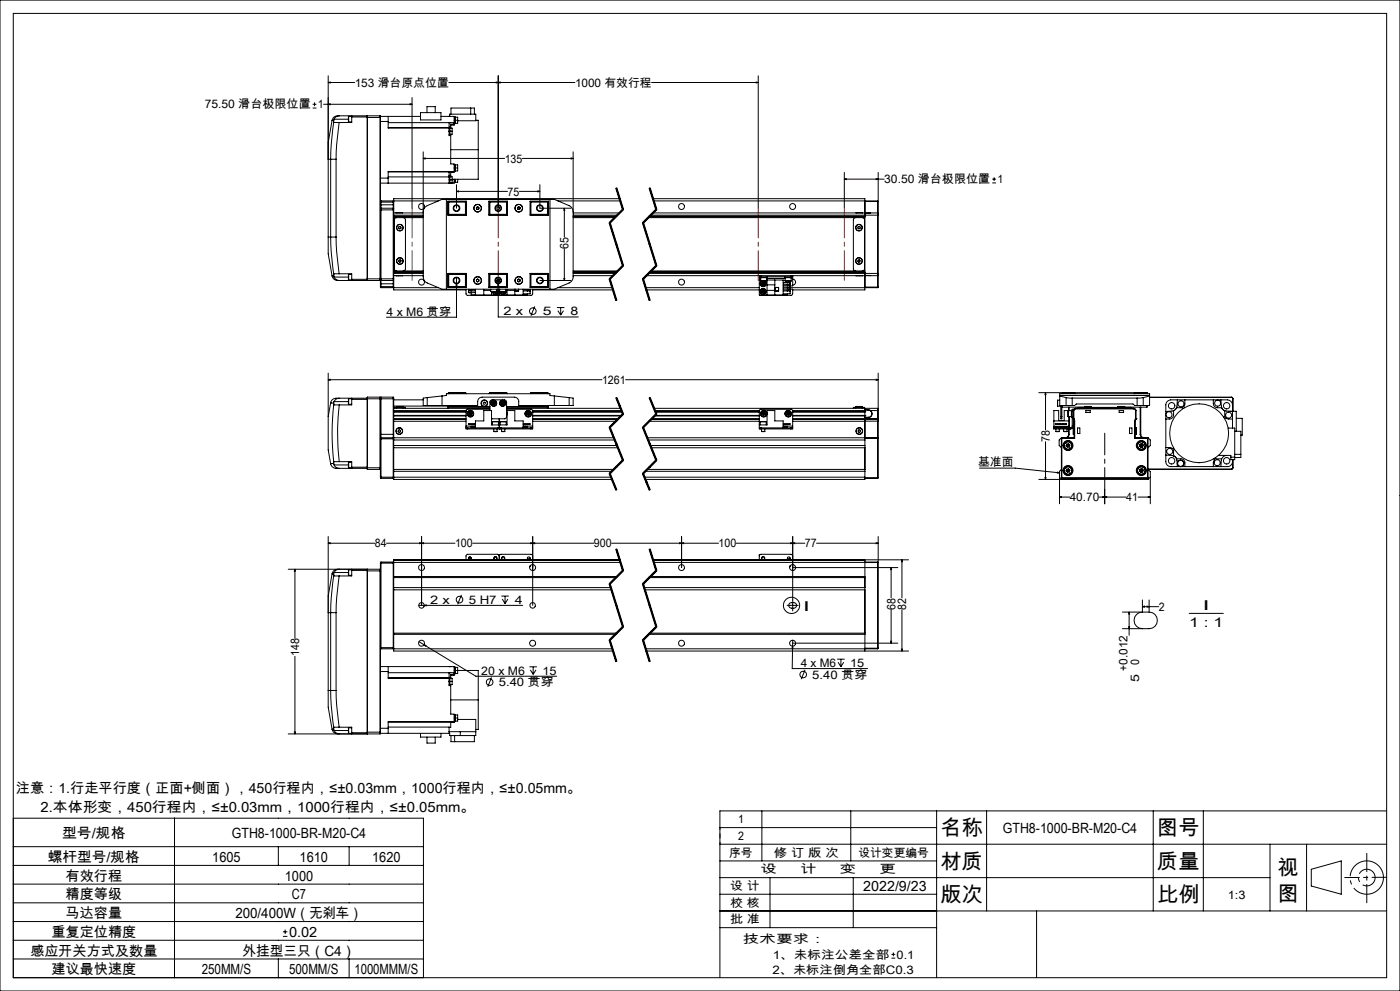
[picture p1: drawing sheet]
<svg xmlns="http://www.w3.org/2000/svg" width="420mm" height="297mm" viewBox="0 0 420 297" stroke-linecap="round" stroke-linejoin="round" font-family="sans-serif">
<g fill="none" stroke="#000" stroke-width=".3">
<path d="M0 0h420v297h-420zM4 4h412v289h-412zM93.8 32.4h1.1M93.8 31.3h1.1M94.4 30.7v1.1M97.1 31.3h26.5M98.5 31.3l.6-.2v.3zM98.5 24.7l.6-.1v.3zM98.5 22.7v48.3M98.5 24.7h7.9M99.6 36.1l-1.1 6.6v5h.7M99.6 36.1l.5 .1"/>
<path d="M100.1 36.6l-.7 6.6-.2 4.5M100.1 36.6l1.6 .1M100.1 36.2v.4M100.2 35.7l-.1 .5M100.2 35.7h4.3M101.7 36.7l-.7 6.5-.2 4.5M101.8 34.7h-.4a1.75 1.75 0 0 0-1.8 1.4M101.8 34.7l8.3 .1M101.8 34.7l-.8 .2-.8 .8M104.6 34.9v1.6M104.6 34.9h.9M104.6 36.5h.9"/>
<path d="M105.5 34.7v.4M105.5 35.1v1.6h-3.8M105.5 35.1h4.6M110.1 34.8v.4M110.1 35.2v48.4M110.1 35.2h4M110.2 34.7v49.4M110.2 34.7h3.8M110.2 34.7l-.1 .1M114 34.7v49.4M114 34.7l.1 .5M114.1 35.2v48.8"/>
<path d="M114.1 34.9h12.1M114.1 36.4h2.4M116.5 34.9v1.5M116.5 36.4v2h18.2M116.5 38.2h18.2M116.5 36.8h19.7M123 31.1l.6 .2-.6 .1zM123.6 29.2v33.2M126.2 33.8h6.1v2.1h-6.1zM128.1 33.8v-1.8h2.5v1.8M132.3 34.9h3.9v2.6h-1M134.7 24.7h37.8"/>
<path d="M134.7 34.9h.1M134.7 39.3v1.3h.5M134.7 38.3h.3v2h-.3M134.7 38.4v.9M134.7 39.3h.1M134.7 38.2v.2M134.7 36.8h.1M134.7 36.8v1.3M134.7 34.9h.2v-.7h7.8v2h-5.4M134.7 39.3h.9M134.7 38.1v.1M134.7 38.1h.5"/>
<path d="M135 38.4h.6v.9M135.2 38.1v.3M135.3 34.2v-1.8h7v1.8M135.6 39.3v.9h-.6M136.2 37.2h-1v.9M136.2 35.1h1.1v1M136.2 36.1h1.1M136.4 35.1v2M136.6 35.1v1.9l-.4 .1M137.3 36.1v.9h-.7M141.2 32.4v1.8M142.7 36.1h.8v8.8"/>
<path d="M148.9 24.6l.6 .1-.6 .2zM149.5 24.7l.6-.1v.3zM149.5 22.7v39.7M195.5 24.7h32M226.9 24.6l.6 .1-.6 .2zM227.5 22.7v39.7M99.2 47.7h1.6M99.2 47.7v23.3M100.8 47.7v23.3M114.1 53.4h2.4M116.5 53.4v1.5M116.5 53h18.2"/>
<path d="M127 47.5l.6-.2v.4zM127 45.5v37.9l.3 .7 .5 .5 4.8 2.1h33.7l5.1-2.3 .5-1.4v-37.5M127 47.5h24.4M133.9 59.8v26.9M134.7 54.9h.1M134.7 51.5h.1M134.7 51.5v1.1M134.7 53v1.9M134.7 52.9l.9 .1v.9M134.7 52.6v.4M134.7 52.6h.5M134.7 53.9h.9"/>
<path d="M135 52.9v2M135.2 40.2v.4M135.2 52.6v.4M135.2 40.6v8.5h1v2.4h-19.7M135.2 54.8v.1M135.2 44.9h8.3M135.6 53.9v.9h-.6M136.2 51.4h-19.7v2M136.2 49.3l.4 .1v1.9h-.4M136.2 51.6h-1v1M136.2 53.7v1.2h-22.1M136.2 50.3h1.1"/>
<path d="M136.4 49.3v2M136.4 53.7v1M136.6 49.4h.7v.9M136.6 53.7v1M136.9 57.4l.6-.2v.3zM136.9 55.3v7.1M136.9 57.4h15.4M137.3 50.3v.9h-.7M137.3 53.7v.9l-1.1 .1M143.5 44.9v8.8h-7.9M155.8 57.4h6.2M156.7 47.5h15.2"/>
<path d="M161.4 57.2l.6 .2-.6 .1zM162 55.3v7.1h9.3M165 59.8v26.9M171.3 47.3l.6 .2-.6 .2zM184.7 56.4l2 6.4M184.9 56.4l2 6.4-4 4 4 12.8-4 4 2 6.4M185.1 56.3l1 3.2M185.9 59.5h-67.8v3M186.1 59.5l1 3.2zM194.7 56.4l2 6.4M194.9 56.4l2 6.4-4 4 4 12.8-4 4 2 6.4M195.1 56.3l2 6.4"/>
<path d="M195.9 59.5h63.6v5M253.3 53.7l.6-.2v.3zM253.3 53.7h12M253.3 51.7v10.7M262.9 53.5l.6 .2-.6 .1zM263.5 51.7v12.3M297.7 54.8h1.1M297.7 53.7h1.1M298.2 53.1v1.2M98.5 71v5.1l1.1 6.6M98.5 71h.7M99.2 71h1.6"/>
<path d="M99.2 71l.2 4.6 .7 6.6M100.8 71l.2 4.5 .7 6.6M114.1 60.6h4M114.1 62.9h4M114.1 61.4h4M114.3 62.4v21.7M114.3 60.2v2.2M114.3 62.4h3.7M114.3 60.2h3.7M114.3 62.4l-.2 .1M114.3 60.2l-.2 .2M118 62.4v21.7"/>
<path d="M118 60.2v2.2M118 62.4l.1 .1M118 60.2l.1 .2M118.1 62.5v.4M118.1 62.9v20.7M118.1 65.2h8.9M118.1 64.9h8.9M118.1 63.8h8.9M118.1 60.2h13.4M118.1 64.5h8.9M118.1 64.8h8.9M118.8 63.8h2"/>
<path d="M119 65.2l-.5 .2-.2 .5v14.7l.2 .4 .5 .2M119.7 68l.3-.2 .3 .3v.4l-.4 .1-.3-.2zM119.7 78l.4-.1 .2 .2-.1 .4-.3 .1-.3-.3zM121 65.2l.4 .2 .2 .5v14.7l-.2 .4-.4 .2M127 63.5l.3-1.1 .9-.8 4.4-1.8h33.7l4.8 2 .5 .6 .3 1.1M134.4 63.8h.1M134.4 60.3h5.5v4.2h-5.5zM134.4 60.6v3.9M134.4 60.6h5.2M134.6 60.4v4M134.6 60.4h5.3M134.6 60.4l-.2 .2"/>
<path d="M134.6 64.4h5.3M139.6 60.6l.2-.2v4l-.2-.2M139.6 64.2h-5.2l.2 .2M139.6 60.6v3.6M142.9 62.6l.4 .2M142.9 62.2v.4M143.3 62l.3 .2M143.3 62l-.4 .2M143.6 62.6l-.3 .2M143.6 62.2v.4M146.7 60.3h5.5v4.2h-5.5zM146.7 60.4h5.5"/>
<path d="M146.7 64.4h5.5M147 60.6v3.6M147 60.6l-.2-.2v4l.2-.2M147 60.6h5M147 64.2h5M152 60.6l.1-.2v4l-.1-.2M152 60.6v3.6M155.3 62.6l.3 .2M155.3 62.2v.4M155.6 62l.4 .2M155.6 62l-.3 .2M156 62.6l-.4 .2"/>
<path d="M156 62.2v.4M159 60.3h5.6v4.2h-5.6zM159 60.4h5.3M159 64.4h5.3M159.3 60.6v3.6M159.3 60.6l-.2-.2v4l.2-.2M159.3 60.6h5.2M159.3 64.2h5.2l-.2 .2M164.3 60.4v4M164.3 60.4l.2 .2M164.5 60.6v3.9M164.5 63.8h.1"/>
<path d="M167.4 60.2h18.7M169.3 62.4l.1 .6h-.2zM169.3 62.4v8.6M169.3 74.6v9.5M171.9 65.2h12.6M171.9 64.9h12.8M171.9 63.8h13.9M171.9 64.5h13.3M171.9 64.8h12.9M182.7 66.8l4 12.9M183.1 66.7l4 12.9M186.8 62.7l-4 4"/>
<path d="M186.8 79.5l-4 4M187 62.9l-4 4M187 79.8l-4 4M192.7 66.8l4 12.9M193.1 66.7l4 12.9M194.5 65.2h65M194.8 64.9h64.7M194.8 64.8h64.7M195.2 64.5h68.1M195.9 63.8h64.6M196.1 60.2h67.2M196.8 62.7l-4 4"/>
<path d="M196.8 79.5l-4 4M197 62.9l-4 4M197 79.8l-4 4M256.7 65.2l-.5 .2-.2 .5v14.7l.2 .4 .5 .2M256.8 63.8h2M257.4 68l.3-.2 .4 .2-.1 .4-.3 .2-.3-.2zM257.5 77.9h.3l.3 .3-.2 .3-.3 .1-.3-.3zM258.7 65.2l.7 .6v14.9l-.7 .5M259.5 64.5v17.4M259.5 60.4h3.8M260.5 63.9h-1v.6M260.5 63.8h.7"/>
<path d="M260.5 63.8v.1M261.2 63.8l-.7 .1M261.2 63.8h2.1M263.3 64.5h.2M263.3 63.8v.7M263.3 63.8l.2 .2M263.3 60.2v.2M263.3 60.2l.2 .1-.2 .1M263.3 60.4v3.4M263.3 64.5v17.4M263.5 64v.5M263.5 64.5v17.4"/>
<path d="M99.6 82.7a1.84 1.84 0 0 0 2.2 1.4M100.1 82.2v.4M100.1 82.6l.1 .4M100.1 82.6l-.5 .1M100.2 83l.8 .9 .8 .2M100.2 83h4.3M101.7 82.1l-1.6 .1M101.7 82.1h3.8v1.6M104.6 82.2v1.7M104.6 82.2h.9M104.6 83.9h.9M105.5 83.7v.4"/>
<path d="M105.5 83.7h4.6M110.1 84l-8.3 .1M110.1 83.6v.4M110.1 83.6h8M110.1 84l.1 .1M110.2 84.1h3.8M114.1 84v1.1M114.1 85.1l.2 1.1M114.1 84l-.1 .1M114.1 85.8h4M114.1 83.9l.2 .2M114.1 85.1h4"/>
<path d="M114.3 84.1v2.1M114.3 84.1h3.7M114.3 86.2h3.7M118 84.1v2.1M118.1 83.6v.3M118.1 83.9v3h21.7M118.1 81.2h8.9M118.1 81.5h8.9M118.1 82.6h8.9M118.1 86.2h13.4M118.1 81.9h8.9M118.1 81.6h8.9"/>
<path d="M118.1 83.9l-.1 .2M118.1 86l-.1 .2M118.8 82.6h2M134.4 82.6h.1M134.4 81.9h5.5v4.2h-5.5zM134.4 81.9v4M134.4 85.9h5.2M134.4 85.9l.2 .1M134.6 82.1v3.9M134.6 86h5.3M134.6 82.1l-.2 .1h5.2M134.6 82.1h5.3"/>
<path d="M136.9 84.9l.2 .6h-.3zM136.9 83.2v11.9h-21M139.6 82.2l.2-.1v3.9l-.2-.1M139.6 82.2v3.7M139.8 86.7v1.4l.4 .4 9.3-.1M140.5 86.7v.2h2.1M140.5 87.2v.5h2.1M140.5 87.2h2.1M140.7 87.7h.5M141.4 86.9v.3l-.4-.3-.4 .3M141.4 87.7v.7h1.2M142.6 86.7v1.7h14.4v-1.7"/>
<path d="M142.9 84.2l.4 .3M142.9 83.9v.3M143.3 83.7l.3 .2M143.3 83.7l-.4 .2M143.6 84.2l-.3 .3M143.6 83.9v.3M145.1 86.7v1.7M145.1 87h2.1M146.7 81.9h5.5v4.2h-5.5zM146.7 86h5.5M146.7 82.1h5.5M147 82.2v3.7"/>
<path d="M147 86v.1M147 82.2l-.2-.1v3.9l.2-.1M147 82.2h5M147 85.9h5M147.2 87.3h.1M147.2 87.3h1.8M147.2 86.7v.6M147.5 87.4v1M147.6 86v.1M148.2 87.4l.1 .3M148.3 87.7l.4 .1M148.6 87.4l-.3 .3"/>
<path d="M148.6 87.4l.1 .4M148.7 87.4l.4 .1M149 87.3l-1.8 .1M149 86.7v.6M149 87.2l.1 .3M149 84.2h.4M149.1 87.5l-.4 .3M149.2 84.3v.1M149.2 86.7a.88 .88 0 0 1-.2 1.4 .88 .88 0 0 1-1.3-.7 .9 .9 0 0 0 1.3 .8 .9 .9 0 0 0 .2-1.5M149.4 84.2h-.3l.2 .3M149.4 83.9h.5M149.4 83.6v.6"/>
<path d="M149.5 84.9l.1 .6h-.3zM149.5 83.2v11.8h24M149.8 83.8v.5M149.8 86.7v1.7M149.9 87.3h.1M149.9 87.3h1.8M149.9 86.7v.6M150.1 87.4a.87 .87 0 0 0 1.1 .8 .87 .87 0 0 0 .5-1.3 .89 .89 0 0 1-.5 1.3 .89 .89 0 0 1-1.1-.8zM150.5 87.4l.1 .3M150.6 87.7l.4 .1M150.9 87.4l-.3 .3M151 87.4v.4"/>
<path d="M151 87.4l.4 .2M151.3 86v.1M151.4 87.4v.2M151.4 87.6l-.4 .2M151.7 87.3l-1.8 .1M151.7 86.7v.6M152 82.2l.1-.1v4M152 82.2v3.7M152 86v.1M152 85.9l.1 .1M152.1 86.7v1.7M152.1 87h2.3"/>
<path d="M154.4 86.7v1.7M154.5 86.7v.5h1.1v-.5M154.6 86.7v.5M155.3 84.2l.3 .3M155.3 83.9v.3M155.6 83.7l.4 .2M155.6 83.7l-.3 .2M156 84.2l-.4 .3M156 83.9v.3M157 87.2h2M158.2 86.9v.3a.43 .43 0 0 1 .4-.3 .43 .43 0 0 1 .4 .3M158.2 88v.4h-1.2"/>
<path d="M159 87.2v.3M159 81.9h5.6v4.2h-5.6zM159 86.7v.2h-2M159 87.2v.8h-2M159 86h5.3M159 82.1h5.3M159.3 82.2v3.7M159.3 82.2l-.2-.1v3.9l.2-.1M159.3 85.9h5.2M159.8 86.7v1.3l-.4 .5-9.4-.1M159.8 86.9h24.1M160.4 91.8l-1.1 2.8"/>
<path d="M162 84.1h9.3M164.3 82.1v3.9M164.3 82.1l.2 .1h-5.2M164.5 81.9v4M164.5 82.6h.1M164.5 85.9l-.2 .1M167.1 92.2h2.2M167.4 93.1l.8 1.3M167.4 86.2h16.3M168.2 92.2v2.2M169.1 93.1l-.9 1.3M169.2 83.5h.2l-.1 .6z"/>
<path d="M171.9 81.2h13.4M171.9 81.5h13.1M171.9 82.6h12M171.9 81.9h12.7M171.9 81.6h13M182.7 83.7l2 6.4M183.1 83.6l2 6.4M192.7 83.7l2 6.4M193.1 83.6l2 6.4M193.7 86.2h34.1M193.9 82.6h33.9M193.9 86.9h33.9"/>
<path d="M194.6 81.9h68.7M194.9 81.6h64.6M195 81.5h64.5M195.3 81.2h64.2M227.8 83h.5M227.8 82.6h.5M227.8 83v.5M227.8 82.6v.4M227.8 83.5v4.9h7.2v-4.5h-5M227.8 83.9h.4M227.8 83.5h.4M228.1 83v.2h2v-.2"/>
<path d="M228.2 84.2h.1M228.2 84.2h1.8M228.2 83.2v1M228.3 82.6v.4M228.3 82.6h9M228.3 83h9M228.5 85.1l.2 .4M228.5 87.1v.5M228.5 87.1l.9 .5M228.5 84.2l-.4 .9M228.5 87.6l.5 .2M228.6 84.2l-.5 .9"/>
<path d="M228.7 84.6h.5M228.7 84.6l-.2 .5M228.7 84.6l.5 .8M228.9 86.9l-.4 .2M228.9 86.9l.5 .2M228.9 86.9l.1 .9M229.2 84.6l.2 .4M229.2 84.6l-.5 .9M229.2 85.4l-.5 .1M229.3 84.2a.87 .87 0 0 1 .2 1.5 .87 .87 0 0 1-1.4-.6M229.4 84.2a.91 .91 0 0 1 .1 1.6 .91 .91 0 0 1-1.4-.7M229.4 87.1v.5"/>
<path d="M229.4 87.1l-.9 .5M229.4 87.6l-.4 .2M229.4 85l-.2 .4M229.4 85l-.9 .1M230 83.2v1M230 83.5h5.5M230.1 83.9v4.5M230.1 85.4h2.3M230.1 87h2.3M232.4 83.9v4.5M232.5 86.1h1.1v1.1h-1.1zM232.6 86.2v1"/>
<path d="M235 84.7h2v.5M235 85.5h2v.5h-2M235 86.4h2v.5h-2M235 87.2h2M235 85.2h2M235 84h.5M235.4 83v.2h2.1v-.2M235.5 84.2h.1M235.5 84.2h1.8M235.5 83.2v1M235.6 84.2h1.7M236.2 86.9v.3a.43 .43 0 0 1 .4-.3 .43 .43 0 0 1 .4 .3"/>
<path d="M236.2 84.2v.5M236.2 86v.4M236.2 88v.4h-1.2M236.2 86.2h27.1M236.4 84.7h.5M237 85.2a.43 .43 0 0 1-.4 .2 .43 .43 0 0 1-.4-.2v.3M237 84.9v.2M237 87.2v.3M237 86.7h.8v1.3l-.4 .5-9.4-.1M237 87.2v.8h-2M237.3 82.6h23.2M237.3 83h.5"/>
<path d="M237.3 82.6v.4M237.3 83.2v1M237.3 83.5h.5M237.8 83.6a.9 .9 0 0 1 .9 .9 .9 .9 0 0 1-.9 .9M237.8 83v.5M237.8 82.6v.4M237.8 83.5v2.2h-.8M256.8 82.6h2M259.5 81.9v5h-21.7M259.5 81.9v.6h1M259.5 86h3.8M260.5 82.5l.7 .1"/>
<path d="M260.5 82.6h.7M260.5 82.5v.1M261.2 82.6h2.1M263.3 81.9h.2M263.3 81.9v.7M263.3 86h.2M263.3 86v.2M263.3 82.6v3.4M263.5 81.9v.5M263.5 82.4l-.2 .2M263.5 86l-.2 .2M263.5 82.4v3.6"/>
<path d="M98.5 113.8l.6-.1v.3zM98.5 111.8v13M98.5 113.8h82.1M101.7 119.3h-.2a1.88 1.88 0 0 0-2.3 1.4M101.7 119.3a1.63 1.63 0 0 0-1.5 1.1M101.7 119.3h8.4M104.6 119.5l-.1 .9M104.6 119.5v1.7M104.6 119.5h.9M105.5 119.3v.4M105.5 119.7h4.6M105.5 119.7v1.7h-3.7"/>
<path d="M110.1 119.5h8M110.1 119.7v20.3M110.2 119l-.1 .7M110.2 119v21.7M110.2 119h3.8M114 119v21.7M114 119l.1 12.3M114.3 119v12.2M114.3 119h3.7M114.3 119l-.2 .2M118 119v12.2M118 119l.1 .5"/>
<path d="M118.1 119.8h8.9M118.1 119.5v10.7M128.2 119.2l-1.2 .1v2.2h1.2M128.2 119.2v2.3M132.6 118.7v2.8M134.4 117.9h5.4M134.4 117.9v.1M134.6 117.7h5l.2 .2M134.6 117.7v.3M134.6 117.7l-.2 .2M139.8 117.9v.1M146.8 117.9l.2-.2h5l.1 .2"/>
<path d="M146.8 117.9h5.3M146.8 117.9v.1M152.1 117.9v.1M159.1 117.9h5.4M159.1 117.9v.1M164.3 117.7h-5l-.2 .2M164.3 117.7v.3M164.3 117.7l.2 .2M164.5 117.9v.1M166.3 118.7l-1.3-.2v-.5h-31.1v.5l-5.7 .7M166.3 118.7v2.8M166.3 118.7l4.4 .5"/>
<path d="M170.7 119.2l1.2 .1v2.2h-1.2M170.7 119.2v2.3M184.7 119.3l2 4.9M184.9 119.2l2 4.9-4 4 4 9.8-4 4 2 4.9M185.1 119.1l1 2.5M187.7 113.8h75.8M194.7 119.3l2 4.9M194.9 119.2l2 4.9-4 4 4 9.8-4 4 2 4.9M195.1 119.1l2 4.9M262.9 113.7l.6 .1-.6 .2zM263.5 111.8v13.7M311.6 117.7h32.5"/>
<path d="M313.7 117.7l.1 .6h-.3zM313.7 117.7v11.2M317.3 119.9v1.8M317.3 119.9h.6M317.9 118.5h27M317.9 118.7l1.9 .5M318.6 117.9h4M318.6 117.9v.1M318.6 117.9l.1-.2v.3M319.8 119.2l1.9 .1M319.8 119.2v2.3M321.7 119.3h19.4"/>
<path d="M321.7 119.3v2.2M322.6 117.9l-.2-.2v.3M322.6 117.9v.1M340.3 117.9h3.9M340.3 117.9l.1-.2v.3M340.3 117.9v.1M341.1 119.3v2.2M343 119.2l-1.9 .1M343 119.2v2.3M344.1 117.7l.1 .2M344.1 117.7v.3M344.2 117.9v.1"/>
<path d="M344.9 119h24.5M344.9 119.1h24.5M344.9 118.7l-1.9 .5M353.2 119.8l-.2 2.4M355.5 119.8v1.4l-.4 .6 .2 .4M364 119.8v1.2a1.21 1.21 0 0 0 1.2 1.2h1.3M365.1 119.8h-13.9a1.51 1.51 0 0 0-1.5 1.6v2.7M365.4 119.8h2.8a1.57 1.57 0 0 1 1.5 1.6v6.9M366.3 119.8l.2 2.4M369.4 119l.5 .5M369.4 119.1l.4 .4M369.4 119v.1"/>
<path d="M369.8 119.5h.1M369.8 119.5v3.8M369.9 119.5v3.8M98.5 124.8v10.1l.7 4.1M99.2 139a2 2 0 0 0 2.5 1.4M99.2 120.7h.1M99.2 120.7l.9 .1M99.2 120.7l-.7 4.1M99.2 139h.1M100.1 121.2l1.7 .2M100.1 121.2a75.3 75.3 0 0 0 0 17.3M100.1 120.8v.4"/>
<path d="M100.1 138.5v.3M100.1 138.8l.1 .5M100.1 138.8l-.9 .2M100.2 120.4l-.1 .4M100.2 139.3l.7 .9 .8 .2M100.2 120.4h4.3M100.2 139.3h4.3M101.8 121.4a73.4 73.4 0 0 0 0 17M101.8 138.4l-1.7 .1M101.8 138.4h3.7v1.6M104.5 139.3l.1 .9M104.5 120.4l.1 .8"/>
<path d="M104.6 138.5l-.1 .8M104.6 138.5v1.7M104.6 138.5h.9M104.6 121.2h.9M114.1 131.3v11.9l.2 .2M114.1 131.6h4M114.1 130.2h4M114.3 131.2h3.7M114.3 131.2v12.2M114.3 131.2l-.2 .1M118 131.2v12.2M118 131.2l.1 .1"/>
<path d="M118.1 130.2v1M118.1 131.2v12.5h65.5M118.1 133.5h67M118.1 134.2h67.2M118.1 131.9h66.3M118.1 131.2h66M118.1 122.4h28.9M118.1 123.4h21.7M118.1 124.6h21.7M118.1 123.5h21.7M118.1 124.5h21.7M118.1 123h21.7"/>
<path d="M118.1 125.5h21.7M118.1 126.3h21.7M118.1 123.3h21.7M118.1 125.7h21.7M118.1 121.7h16.3M118.3 122.4v-.3h3.3v.3M119 121.9h2M119 121.9v.5M119 122.1h1.9M119.5 128.9l.4-.1 .3 .3-.1 .4-.4 .1-.3-.3zM121 121.9v.5M128.2 121.5h15.1v-1.1a1.33 1.33 0 0 1 1.3-1.4h9.7a1.33 1.33 0 0 1 1.3 1.4v1.1h15.1"/>
<path d="M134.4 121.5v.9M134.6 121.8l-.2 .2h12.6M134.6 121.5v.3M134.6 121.8h12.4M139.8 128.2v.3h.5M139.8 128.2h.5M139.8 127.7v.5M139.8 127.7h2.8M140.3 128.5h9M140.3 128.2h9M140.3 128.2v.3M140.7 124.1l.3 .4"/>
<path d="M140.8 123.6l-.1 .5M140.8 123.6l.3 .4M141.1 124l-.4 .1M141.1 124l-.1 .5M141.1 124l.4 .4M141.3 123.5l-.5 .1M141.3 123.5l.3 .4M141.3 123.5l-.2 .5M141.5 124.4l-.5 .1M141.6 123.9l-.1 .5M141.6 123.9l-.5 .1M142.6 128.2v-2.1h2.5v-3.1h2.4v4.3h4.6v-4.3h2.3v3.1h2.6v2.1"/>
<path d="M142.6 127.8h-1.2v.2h1.2M142.6 127h-2.1l2.1 .1M147 122.7h-7l-.2 .3v4.7M147 123v-2.6l.4-.5 3.9-.1 .6 .5 .1 4.5-.2 .5-.4 .2h-3.9M147.6 120.9h.5M147.6 120.9l.3 .4M147.7 126.4h1.8M147.7 126.4h.1M147.7 126.4v.9M147.8 120.4l-.2 .5M147.8 120.4l.3 .5M147.9 121.3h.5"/>
<path d="M148.1 129.3h1M148.1 128.5v.8M148.1 120.9l.3 .4M148.1 120.9l-.2 .4M148.3 120.4l.3 .4M148.3 120.4h-.5M148.3 120.4l-.2 .5M148.6 120.8l-.2 .5M148.6 120.8l-.5 .1M149.1 128.5v.8M149.3 128.2h1M149.3 128.5h.5"/>
<path d="M149.3 128.2v.3M149.5 126.4v.9M149.8 128.5h.5M149.8 125.5v3M150.1 126.4h1.8M150.1 126.4v.9M150.1 126.4h.1M150.3 128.5h9M150.3 128.2h9M150.3 128.2v.3M150.3 120.9l.3 .4M150.3 120.9h.5"/>
<path d="M150.5 129.3h.9M150.5 128.5v.8M150.5 120.4l-.2 .5M150.5 120.4l.3 .5M150.6 121.3h.5M150.8 120.9l-.2 .4M150.8 120.9l.3 .4M151 120.4l.3 .4M151 120.4h-.5M151 120.4l-.2 .5M151.3 120.8l-.2 .5M151.3 120.8l-.5 .1"/>
<path d="M151.4 128.5v.8M151.9 126.4v.9M152 123.4v1.1M152 122.7h7.6l.2 .5v4.5M152 123.6v.7M152 123.8v.4M152 122.4h34.2M152 121.8h12.3M157 127.8h1.2v.2h-1.2M157 127h2l-2 .1M157 127.7h2.8M158 123.8v.5"/>
<path d="M158 123.8l.5 .2M158 124.3l.5 .2M158.4 123.5l-.4 .3M158.4 123.5l.5 .2M158.4 123.5l.1 .5M158.5 124l-.5 .3M158.5 124v.5M158.5 124l.4 .2M158.9 123.7v.5M158.9 123.7l-.4 .3M158.9 124.2l-.4 .3M159.3 128.2h.5"/>
<path d="M159.3 128.2v.3M159.8 123h26.6M159.8 128.2v.3h-.5M159.8 127.7v.5M159.8 123.4h26.8M159.8 124.6h26.6M159.8 123.5h26.8M159.8 124.5h26.7M159.8 125.5h25.7M159.8 126.3h24.9M159.8 123.3h26.7M159.8 125.7h25.5"/>
<path d="M164.3 121.8l.2 .2h-12.5M164.3 121.5v.3M164.5 121.5v.9M182.7 128.2l4 9.8M183.1 128l4 9.9M186.1 121.6l1 2.4zM186.8 124l-4 4M186.8 137.8l-4 4M187 124.2l-4 4M187 138.1l-4 4M192.7 128.2l4 9.8M193.1 128l4 9.9"/>
<path d="M194.1 131.2h69.2M194.4 131.9h65.1M194.8 126.3h33M195.1 133.5h64.4M195.3 134.2h64.2M195.3 125.7h32.5M195.5 125.5h32.3M196.2 122.4h67.1M196.4 124.6h31.4M196.5 123h31.3M196.5 124.5h31.3M196.6 123.3h31.2"/>
<path d="M196.6 123.4h31.2M196.6 123.5h31.2M196.8 124l-4 4M196.8 137.8l-4 4M197 124.2l-4 4M197 138.1l-4 4M227.8 128.2h.5M227.8 127.3h2.3v-4.3h2.3v3.1h2.5v2.1M228.1 126.4v.9M228.1 126.4h.1M228.2 126.4h1.7M228.3 128.2v.3"/>
<path d="M228.3 128.5h9M228.3 128.2h9M228.5 129.3h.9M228.5 128.5v.8M228.7 124.2l.4 .3M228.7 123.7v.5M228.7 123.7l.4 .3M229.1 124l-.4 .2M229.1 124v.5M229.1 124l.4 .3M229.2 123.5l-.5 .2M229.2 123.5l.4 .3"/>
<path d="M229.2 123.5l-.1 .5M229.4 128.5v.8M229.5 124.3l-.4 .2M229.6 123.8l-.1 .5M229.6 123.8l-.5 .2M229.9 126.4v.9M234.9 127.8h1.3v.2h-1.3M234.9 127h2.1l-2.1 .1M234.9 127.7h2.9M236 123.8v.5M236 123.8l.5 .2M236 124.3l.5 .2"/>
<path d="M236.4 123.5l-.4 .3M236.4 123.5l.5 .2M236.4 123.5l.1 .5M236.5 124l-.5 .3M236.5 124v.5M236.5 124l.4 .2M236.9 123.7v.5M236.9 123.7l-.4 .3M236.9 124.2l-.4 .3M237.3 128.2h.5M237.3 128.2v.3M237.8 123h21.7"/>
<path d="M237.8 123.3l21.7 .1M237.8 127.7v-4.5l-.2-.5h-9.4l-.4 .3v5.5h.5M237.8 128.2v.3h-.5M237.8 127.7v.5M237.8 123.4h21.7M237.8 124.6h21.7M237.8 123.5h21.7M237.8 124.5h21.7M237.8 125.5h25.5M237.8 125.7h21.7M256.7 121.9h2M256.7 121.9v.5"/>
<path d="M256.8 122.1h1.9M257.6 128.8l.4 .1 .2 .3-.2 .3h-.4l-.2-.4zM258.7 122.1h.7v.3M258.7 122.1h-2.7v.3M258.7 121.9v.5M259.5 124.6h-21.7M259.5 123v2.7M259.5 125.7v18h-65.9M259.5 123.4h.1M259.5 124.6h.1M259.5 131.3h3.8M259.5 125.2h1"/>
<path d="M259.5 125.1h1M259.5 125.7h3.8M259.5 122.9h1M260.5 122.8h-1v-.4v.6M260.5 122.9l.6 .2M260.5 122.8l.7 .2M260.5 122.8v.1M260.5 125.1v.1M261.1 123.1a1.08 1.08 0 0 1 .4 1.2 1.08 1.08 0 0 1-1 .8M261.2 123a1.18 1.18 0 0 1 .4 1.4 1.18 1.18 0 0 1-1.1 .8M261.2 123h2.1M261.2 123l-.1 .1"/>
<path d="M263.3 131.2v.1M263.3 131.2l.2 .1h-.2M263.3 122.4v.6M263.3 122.4l.2 .1v.5h-.2M263.3 125.5h.2M263.3 125.5v.2M263.3 126.2h.2M263.3 125.7v.5M263.3 123v2.5M263.3 126.2v5M263.3 131.3v11.9M263.3 126.2l-25.5 .1"/>
<path d="M263.5 125.6l-.2 .1M263.5 125.5v.1M263.5 125.6v.6M263.5 126.2v17M313.7 132.4v11.3M316.1 128.2h.5M316.2 126.1h4.5M316.3 127.8h4.3v.2h-4.3zM316.6 127l.8 .1zM316.6 128.5h1.3M316.6 128.2h4.6M316.6 128.2v.3"/>
<path d="M316.8 129.3h1M316.8 128.5v.8M317.3 121.7h.9M317.7 127l.6 .1zM317.8 128.5v.8M317.9 128.5h1M317.9 128.2v.3M318.2 124.8v.7h.4v-.7M318.2 124.8h.4M318.2 121.5v3.3M318.4 131.3h.2M318.4 131.3v11.9"/>
<path d="M318.6 131.3h3.8M318.6 121.5v3.3M318.6 131.3v11.9M318.6 121.8l.1 .2M318.6 127l.5 .1zM318.7 122h6.7M318.7 121.5v.5M318.9 128.5h2.3M318.9 128.2v.3M319.1 129.3h1M319.1 128.5v.8M319.4 127l.6 .1z"/>
<path d="M319.8 121.5h1.9M319.8 121.5h-1.9v-3.5h27v3.5h-1.9M319.8 133.7l.5 .4M320 133.1l-.2 .6M320 133.1l.4 .4M320.1 128.5v.8M320.4 124.8h.1M320.4 133.5l-.1 .6M320.4 133.5l.4 .4M320.4 123.1v1.8zM320.4 124.9h1M320.6 130.2a1.02 1.02 0 0 1-1 1"/>
<path d="M320.6 130.2h.1M320.6 133l.4 .4M320.6 133l-.6 .1M320.6 133l-.2 .5M320.6 122v1M320.6 128.5v1.7M320.7 123v.1M320.7 124.9v3.3M320.7 130.2l-.5 1M320.7 122v1.1M320.7 128.5v1.7M320.8 133.9l-.5 .2"/>
<path d="M321 133.4l-.2 .5M321 133.4l-1.2 .3M321.2 128.2v.3M321.4 123.1l-2.1-.1v3h-1.7v-3h-1.4l-.1 5.5h.5M321.7 123h-.3v2h.3M321.7 127.7l-.5 .5M321.7 127.7h.3M321.7 121.5h.7l.5-.4h17l.5 .4h.7M321.7 123.2h.3M321.7 123.2v4.5M322 128.2v2M322 128.2h.1"/>
<path d="M322 125.5l.2 .8M322 125.5h.1M322 127.7a.84 .84 0 0 1-.8 .8M322 123v-.3h-.3v.5M322 125.5h.2M322 123h.2M322 125.5l.1 .2M322 130.2h.2M322 128.2h.2M322 123v4.7M322.1 125.7l.1 .5M322.2 125.5v.1"/>
<path d="M322.2 123v2.5M322.2 128.2h.1M322.2 125.6l.2 .6M322.2 125.6l-.1 .1M322.2 128.2v2M322.2 130.1v.1M322.2 126.2h.2M322.2 131.2l.2 .1M322.2 131.2h-3.8l-.7 .7v1.6l.7 .7M322.2 126.2v5M322.4 126.2v5.1M322.7 122.4v.2"/>
<path d="M322.7 122.6l-.5 .4M322.7 122.4l-.4 .1-.3 .5M322.7 122.4h17.4M322.7 122.6h17.4M323.3 128.3h.7v1.6h-.7zM324.1 122.1h-.7v.3M324.1 122.1h14.6M324.1 122.1v.3M325.4 121.9h2M325.4 121.9v.1M325.4 122h2M325.8 123h1.3v.6h-1.3z"/>
<path d="M327.4 122l-.1 .1M327.4 121.9v.1M335.4 121.9h2M335.4 122l.1 .1M335.4 122h2M335.4 121.9v.1M335.7 123h1.4v.6h-1.4zM337.4 122v.1M337.4 122h6.7M337.4 121.9v.2M338.7 122.1h.7v.3M338.7 122.1v.3"/>
<path d="M338.8 128.3h.8v1.6h-.8zM340.1 122.6l.5 .4M340.1 122.4v.2M340.1 122.4l.5 .2 .2 .4M340.4 126.2h.2M340.4 131.3h3.8M340.4 126.2v5.1M340.6 130.1v.1M340.6 131.2l-.2 .1M340.6 131.2h3.8l.7 .7v1.6l-.7 .7M340.6 126.2v5M340.6 128.2h.1"/>
<path d="M340.6 125.6l.1 .1M340.6 125.6l-.2 .6M340.6 128.2v2M340.6 130.2h.2M340.6 128.2h.2M340.6 123h.2M340.6 125.5v.1M340.6 125.5h.2M340.6 123v2.5M340.7 125.7l-.1 .5M340.8 128.2v2M340.8 125.5h.1"/>
<path d="M340.8 125.5l-.2 .8M340.8 125.5l-.1 .2M340.8 123v2.5M341.1 121.5h1.9M341.8 133.7l.4 .4M342 133.1l-.2 .6M342 133.1l.8 .8M342.1 130.2l.2 .6 .4 .4M342.1 130.2h.1M342.1 122v8.2M342.2 130.2a1.09 1.09 0 0 0 1.1 1M342.2 122v8.2"/>
<path d="M342.6 133l.4 .4M342.6 133l-.6 .1M342.6 133l-.4 1.1M342.8 133.9l-.6 .2M343 133.4l-.2 .5M343 133.4l-1.2 .3M344.1 121.5v.5M344.2 131.3h.2M344.2 121.5l-.1 .5M344.2 131.3v11.9M344.4 131.3v11.9M349.7 134.1l1.7 .1 .4 .3 .3-.2"/>
<path d="M349.7 124.5v13.9a1.45 1.45 0 0 0 1.5 1.4h2.8M349.7 136.4l2.4 .2M352 136.6a2.91 2.91 0 0 1 1.2 3v.2M352.1 123.1v1.3a1.21 1.21 0 0 1-1.2 1.2h-1.2M352.1 136.6l.9 .9h1.3a1.14 1.14 0 0 1 1.2 1.2v1.1M352.1 123.1l-2.4 .2M352.4 134.7l-.3 .2v1.7M352.4 122.9l-.3 .2M353 122.2l-.9 .9M353 122.2h1.7l.2 .2M353 122.2l-.2 .3M364.1 137.5l.2 .3-.3 .8v1.2"/>
<path d="M364.6 137.2l.1 .3h1.8M366.5 137.5l-.2 2.3M366.5 122.2l.9 .9M366.5 122.2l.2 .4M367.1 122.9l.3 .2M367.4 125.4l.3-.2 .6 .4h1.4M367.4 123.1v1.7l-.3 .2M367.4 123.1l2.3 .2M368 136.5a1.64 1.64 0 0 0-1.5 1M368.4 128.3h2v9.5h-1.1v-1.3h-3.7M368.7 123.3h2.2v6M369.3 137h1.1"/>
<path d="M369.7 137.8a1.63 1.63 0 0 1-1.5 2h-13.9M369.8 137.8v2.4M369.9 137.8v2.4M370.4 129.3h1.9v7.8h-1.9M370.4 136.2h1.9M370.9 125.4h1.8v5h-.4M101.7 140.4h8.4M104.6 140.2h.9M105.5 140v.4M105.5 140h4.6M110.1 140l.1 .7M110.1 140.2h4"/>
<path d="M110.2 140.7h3.8M114.1 142.9h4M114.1 140.6l-.1 .1M114.3 143.4h3.7M118.1 140.7h66M118.1 141.2h65.5M118.1 143h65.2M118.1 143.2l-.1 .2M182.7 142l2 4.9M183.1 141.9l2 4.9M192.7 142l2 4.9M193.1 141.9l2 4.9"/>
<path d="M193.3 143h66.2M193.6 141.2h65.9M194.1 140.7h65.4M259.5 143.2h3.8M259.5 143.4h3.8M263.3 143.2v.2M263.3 143.2h.2M263.5 143.2l-.2 .2M293.9 140.3h10.7l13.3 1.4M313.5 143.1h.3l-.1 .6zM317.3 141.5l.6 .2-.7 .1zM317.9 143l.6 .7"/>
<path d="M317.9 149l.6-.2v.3zM317.9 149h3M318.4 143.2h.2M318.4 143.2l.2 .2M318.4 140.7l-.5 .5v9.8M318.6 143.2v.2M318.6 143.2h25.6M318.6 143.4h25.6M319.8 141.1l.5 .5M320 140.6l-.2 .5M320 140.6l.8 .8M320.4 141l-.1 .6"/>
<path d="M320.4 141l-.6 .1M320.6 140.5l.4 .4M320.6 140.5l-.6 .1M320.6 140.5l-.2 .5M320.8 141.4l-.5 .2M321 140.9l-.2 .5M321 140.9l-.6 .1M323.1 143.4l-.4 .3M329.7 149h8.2M330.8 148.8l.6 .2-.6 .1zM331.4 149l.6-.2v.3zM331.4 146.6v4.4"/>
<path d="M339.7 143.4l.4 .3M341.4 149h3.7M341.8 141.1l.4 .5M342 140.6l-.2 .5M342 140.6l.4 .4M342.4 141l-.2 .6M342.4 141l.4 .4M342.4 141l-.6 .1M342.6 140.5l.4 .4M342.6 140.5l-.6 .1M342.6 140.5l-.2 .5M342.8 141.4l-.6 .2"/>
<path d="M343 140.9l-.2 .5M343 140.9l-.6 .1M344.2 143.2h.2M344.2 143.2v.2M344.4 143.2l-.2 .2M344.4 140.6h25M344.5 148.8l.6 .2-.6 .1zM345.1 143l-.7 .7h-32.8M369.4 140.7h-25l.7 .7v9.6M369.4 140.6v.1M369.8 140.2l-.4 .4M369.8 140.2h.1"/>
<path d="M369.9 140.2l-.5 .5M88.5 170.6l.1 .6h-.3zM88.5 170.6v20.8M98.5 162.8l.6-.1v.2zM98.5 160.8v46.1M98.5 162.8h13.9M99.6 172l-1.1 6.6v5h.7M99.6 172h.5M100.1 172.5l-.7 6.6-.2 4.5M100.1 172.5l1.6 .1M100.1 172v.5M100.2 171.6a1.68 1.68 0 0 1 1.6-1h-.4a1.66 1.66 0 0 0-1.8 1.4"/>
<path d="M100.2 171.6l-.1 .4M100.2 171.6h4.3M101.7 172.6l-.7 6.5-.2 4.5M104.6 170.8v1.6M104.6 170.8h.9M104.6 172.4h.9M105.5 170.6v.4M105.5 171v1.6h-3.8M105.5 171h4.6M110.1 170.6v.1M110.1 170.7v49.1M110.1 170.7v.4"/>
<path d="M110.1 171.1v48.3M110.1 171.1h4M114 170.6v49.4M114 170.6h-27.5M114 170.6l.1 .1M114.1 168.8h4M114.3 168.4l-.2 .2v50.8M114.3 168.4v26M114.3 168.4h3.7M118 168.4v26M118 168.4l.1 .2M118.1 172.8h67"/>
<path d="M118.1 173.1h66.7M118.1 168.6h68M118.1 167.9h67.8M118.1 176.8h65.3M125.9 162.7l.6 .1-.6 .1zM126.5 162.8l.6-.1v.2zM126.5 160.8v20.6M136.5 162.8h-20.5M138.4 178.3l-1.1 2.8M140.5 167.2v.2M140.6 167.5h.8M140.7 167h.5"/>
<path d="M141.4 167.2v.2M148.4 167.8a.5 .5 0 0 1-.2-.8 .5 .5 0 0 1 .8 0 .5 .5 0 0 1-.2 .8M149.5 166.2h.5M149.8 166.2v1.6M150.4 178.6h2.2M150.7 179.5l.8 1.4M150.8 167.8a.5 .5 0 0 1-.2-.8 .5 .5 0 0 1 .7 0 .5 .5 0 0 1-.2 .8M151.5 178.6v2.3M152.4 179.5l-.9 1.4M158.2 167.2v.2M158.2 167.5h.8M159 169.6l-.1 .3"/>
<path d="M159 167.2v.2M159 169.6v.2M159.2 162.7l.6 .1-.6 .1zM159.8 162.8l.6-.1v.2zM159.8 160.8v20.6M159.8 166.6l-.5-.5h-9l-.5 .5-.5-.5h-9l-.5 .4v1.3M178.2 162.8h-36.4M182.7 175.1l4 12.8M183.1 174.9l4 12.9M183.2 176.1h-65.1M183.5 162.8h32M184.7 164.6l2 6.5"/>
<path d="M184.9 164.6l2 6.4-4 4 4 12.8-4 4 2 6.5M185.1 164.5l1 3.2M185.9 167.8h-67.8v27.3h65.8M186.1 167.7l1 3.2zM186.8 170.9l-4 4M187 171.1l-4 4M192.7 175.1l4 12.8M193.1 174.9l4 12.9M193.2 176.1h66.3M193.4 176.8h66.1M194.7 164.6l2 6.5M194.8 173.1h64.7"/>
<path d="M194.9 164.6l2 6.4-4 4 4 12.8-4 4 2 6.5M195.1 164.5l2 6.4M195.1 172.8h64.4M195.9 167.8h76.7M195.9 167.9h63.6M196.1 168.6h63.4M196.8 170.9l-4 4M197 171.1l-4 4M203.9 162.7l.6 .1-.6 .1zM204.5 162.8l.6-.1v.2zM204.5 160.8v9.3M220.8 162.8h20.6"/>
<path d="M227.8 166.6l.5-.5h9l.5 .5M228 166.2h-.2v1.6M228.8 167.8a.5 .5 0 0 1-.2-.8 .5 .5 0 0 1 .8 0 .5 .5 0 0 1-.3 .8M236.2 167.2v.2M236.2 167.5h.8M237 169.6l-.1 .3M237 167.2v.2M237 169.6v.2M237.2 162.7l.6 .1-.6 .1zM237.8 160.8v19M237.8 162.8l.6-.1v.2zM237.8 170.1h31.5"/>
<path d="M245 162.8h18.5M259.5 167.8v27.3M259.5 168.6h3.8M259.5 168.4h3.8M262.9 162.7l.6 .1-.6 .1zM263.3 168.4l.2 .2h-.2M263.3 168.4v.2M263.3 168.6v25.7M263.5 160.8v33.5M267.3 170.1l.2 .6h-.3zM267.3 170.1v9.1M270.6 167.8l.1 .6h-.3z"/>
<path d="M270.6 167.8v11.4M342.7 179.8v3.6a2.49 2.49 0 0 0-2.5 2.5 2.49 2.49 0 0 0 2.5 2.5M344.7 179.8v3.6M88.5 196.7v23.3M99.2 183.6h1.6M99.2 183.6v23.3M100.8 183.6v23.3M114.1 199.8h2.4M114.1 194h4M114.1 194.3l.2 .1M114.3 194.4h3.7M116.5 199.8v1.5"/>
<path d="M116.5 199.8h19.7v2.6h-1M118.1 194.4h65.6M118.1 190.1h66.5M118.1 189.8h66.9M118.1 194.3l-.1 .1M125.6 181.4h31.2M125.7 192.3l1.5 .9M127.2 193.2l.6 .2-.1 .3zM127.2 193.2l15.6 9.5h24.2M127.3 181.4l.6-.1v.3zM134.7 199.8h.1M134.7 199.8h.3"/>
<path d="M135 199.8h.1M136.2 200h.4v1.9h-.4M136.4 200v1.9M158.8 199.8h2.3M159.9 199.8v2.3M182.7 191.9l2 6.4M183.1 191.8l2 6.4M186.8 187.7l-4 4M187 188l-4 4M192.7 191.9l2 6.4M193.1 191.8l2 6.4M193.7 194.4h69.6"/>
<path d="M193.9 195.1h78.7M194.6 190.1h64.9M195 189.8h64.5M196.8 187.7l-4 4M197 188l-4 4M236.9 180.8l1.2-.2a.83 .83 0 0 1 .9 .8 .83 .83 0 0 1-.9 .9 1.18 1.18 0 0 1-1.4-.6zM237 181.4h1.6M237.8 193.7l.1 .6h-.3zM237.8 193.7l-.1 6.7h22.6M237.8 180.6v1.7M237.8 191.9v1.8M237.8 192.8h31.5"/>
<path d="M251.1 197.6h2.3M251.4 198.5l.9 1.3M252.3 197.6v2.2M253.1 198.5l-.8 1.3M259.5 194.3h3.8M263.3 194.3v.1M263.3 194.3h.2M263.5 194.3l-.2 .1M267.2 192.2h.3l-.2 .6zM267.3 182.7v10.1M270.4 194.5h.3l-.1 .6zM270.6 182.7v12.4"/>
<path d="M336.7 183.4h8M338.6 187.8h.3l-.2 .6zM338.7 183.4v7M338.7 183.4l.2 .6h-.3zM342.7 181.8l.6-.2v.4zM342.7 181.8h4.9M344.1 181.6l.6 .2-.6 .2zM344.7 183.4a2.49 2.49 0 0 1 2.5 2.5 2.49 2.49 0 0 1-2.5 2.5h-8M356.8 183.8h10.2M86.5 220h27.5M88.3 219.4h.3l-.1 .6zM98.5 206.9v5l1.1 6.6"/>
<path d="M98.5 206.9h.7M99.2 206.9l.2 4.6 .7 6.5M99.2 206.9h1.6M99.6 218.5a1.83 1.83 0 0 0 2.2 1.5 1.81 1.81 0 0 1-1.6-1.1M100.1 218v.5M100.1 218.5l.1 .4M100.1 218.5h-.5M100.2 218.9h4.3M100.8 206.9l.2 4.5 .7 6.5M101.7 217.9l-1.6 .1M101.7 217.9h3.8v1.7M104.6 218.1v1.7"/>
<path d="M104.6 219.8h.9M104.6 218.1h.9M105.5 219.6v.4M105.5 219.6h4.6M110.1 219.8v.2M110.1 219.4v.4M110.1 219.4h4M114.1 219.4l-.1 .6M114.1 201.3h2.4M114.1 218.3h2.4M116.5 201.3v2l18.5-.1v2h-.3M116.5 218.3v1.5"/>
<path d="M116.5 203.1h18.2M116.5 217.9h18.2M116.5 201.6h19.7M126.2 219.8v1.1h6.1v-1.1M134.7 204.2v1.3h.5M134.7 203.1v1.1M134.7 201.6h.1M134.7 201.6v1.5M134.7 201.6v.1M134.7 217.9v1.9M134.7 204.2h.9M134.7 219.3h8"/>
<path d="M134.7 203h.5M135 203.3h.6v.9M135.2 205.1v.4M135.2 203v.3M135.2 205.5v8.5h1v2.3M135.2 209.8h8.3M135.6 204.2v.9h-.6M136.2 216.3l-19.7 .1M136.2 214.2h.4v2h-.2M136.2 200.9h7.3v8.9M136.2 216.5h-1v1.5l-.5-.1M136.2 202.1h-1v.9"/>
<path d="M136.2 216.3h-19.7v2M136.2 215.2h1.1M136.4 214.2l-.2 2M136.6 214.3h.7v.9M136.6 200h.7v1.9h-.7M137.3 215.2v.9h-.7M137.3 215.6h5.4v4.8h-7.8v-.6h-20.8M138.1 219.3v1.1M143.5 209.8v8.8h-.8M147.5 203l-1.2 2.8M159.1 200.8l.8 1.3M160.8 200.8l-.9 1.3"/>
<path d="M241.5 200.7l-1.1 2.8M128.1 220.9v1.8h2.5v-1.8M135.3 220.4v1.9h7v-1.9M136.4 220.4v1.9M4 245.2h123v47.8M4 253.7h123M4 259.4h123M52.4 245.2v47.8M83.5 253.7v5.7M104.7 253.7v5.7M216 253h200M216 248h65"/>
<path d="M216 258h65M228.6 243v15M255.2 243v15M281 243v50M296 243v30M346 243v30M361 243v30M381 253v20M392 253v20M416 243h-200v50M4 265h123M4 270.6h123"/>
<path d="M4 276.2h123M84.9 279.3h1.3M85.5 278.6v1.3M216 278h65M216 273h200M216 263h165M216 268h65M231 263v15M256 263v15M311 273v20M393.4 260.5l9-2.5v10l-9-2.5zM4 281.8h123"/>
<path d="M4 287.4h123M83.5 287.4v5.6M84.9 280.6h1.3M104.7 287.4v5.6M267.4 287.2h1.2M267.4 286h1.2M268 285.5v1.1"/>
<circle cx="119.9" cy="78.2" r=".94"/>
<circle cx="120" cy="68.2" r="1"/>
<circle cx="120" cy="68.2" r=".95"/>
<circle cx="120" cy="78.2" r=".99"/>
<circle cx="126.5" cy="61.9" r=".9"/>
<circle cx="136.9" cy="62.4" r="1.01"/>
<circle cx="136.9" cy="62.4" r=".84"/>
<circle cx="143.3" cy="62.4" r="1.14"/>
<circle cx="143.3" cy="62.4" r="1.12"/>
<circle cx="149.5" cy="62.4" r=".82"/>
<circle cx="149.5" cy="62.4" r="1"/>
<circle cx="149.5" cy="62.4" r=".42"/>
<circle cx="155.6" cy="62.4" r="1.12"/>
<circle cx="155.6" cy="62.4" r="1.14"/>
<circle cx="162" cy="62.4" r="1.01"/>
<circle cx="162" cy="62.4" r=".84"/>
<circle cx="204.5" cy="61.9" r=".9"/>
<circle cx="237.8" cy="61.9" r=".9"/>
<circle cx="257.7" cy="68.2" r=".99"/>
<circle cx="257.7" cy="78.2" r="1"/>
<circle cx="257.7" cy="78.2" r=".95"/>
<circle cx="257.7" cy="68.2" r=".94"/>
<circle cx="126.4" cy="84.6" r=".89"/>
<circle cx="136.9" cy="84.1" r=".84"/>
<circle cx="137" cy="84.1" r="1.01"/>
<circle cx="143.3" cy="84" r="1.14"/>
<circle cx="143.3" cy="84.1" r="1.12"/>
<circle cx="149.5" cy="84.1" r=".82"/>
<circle cx="149.5" cy="84.1" r="1.01"/>
<circle cx="149.5" cy="84.1" r=".43"/>
<circle cx="155.6" cy="84.1" r="1.12"/>
<circle cx="155.6" cy="84" r="1.14"/>
<circle cx="159.8" cy="93.2" r=".99"/>
<circle cx="162" cy="84.1" r=".84"/>
<circle cx="162" cy="84.1" r="1.01"/>
<circle cx="204.4" cy="84.6" r=".89"/>
<circle cx="229" cy="87.4" r=".87"/>
<circle cx="229" cy="87.4" r=".9"/>
<circle cx="119.8" cy="129.2" r="1"/>
<circle cx="119.8" cy="129.2" r=".96"/>
<circle cx="141.1" cy="124" r=".99"/>
<circle cx="141.1" cy="124" r=".87"/>
<circle cx="141.1" cy="124" r=".91"/>
<circle cx="145.3" cy="120.8" r=".99"/>
<circle cx="145.3" cy="120.8" r=".33"/>
<circle cx="145.3" cy="120.9" r=".9"/>
<circle cx="148.1" cy="120.8" r=".9"/>
<circle cx="148.1" cy="120.9" r=".87"/>
<circle cx="150.8" cy="120.9" r=".87"/>
<circle cx="150.8" cy="120.8" r=".9"/>
<circle cx="158.5" cy="124" r=".9"/>
<circle cx="158.5" cy="124" r=".87"/>
<circle cx="158.5" cy="124" r="1"/>
<circle cx="229.1" cy="124" r=".91"/>
<circle cx="229.1" cy="124" r=".88"/>
<circle cx="229.1" cy="124" r="1"/>
<circle cx="236.4" cy="124" r=".9"/>
<circle cx="236.5" cy="124" r=".87"/>
<circle cx="236.5" cy="124" r="1"/>
<circle cx="257.8" cy="129.2" r="1"/>
<circle cx="257.8" cy="129.2" r=".95"/>
<circle cx="320.4" cy="133.5" r="1.13"/>
<circle cx="320.4" cy="133.5" r="1.16"/>
<circle cx="320.4" cy="133.5" r="1.5"/>
<circle cx="320.4" cy="133.5" r="1.33"/>
<circle cx="342.4" cy="133.5" r="1.17"/>
<circle cx="342.4" cy="133.5" r="1.51"/>
<circle cx="342.4" cy="133.5" r="1.13"/>
<circle cx="342.4" cy="133.5" r="1.34"/>
<circle cx="350.7" cy="124.3" r=".92"/>
<circle cx="350.9" cy="135.3" r=".91"/>
<circle cx="351.5" cy="138.1" r=".97"/>
<circle cx="351.5" cy="121.6" r=".96"/>
<circle cx="354.2" cy="138.9" r=".98"/>
<circle cx="354.2" cy="138.9" r=".92"/>
<circle cx="354.3" cy="121" r=".93"/>
<circle cx="359.7" cy="129.9" r="8.8"/>
<circle cx="365.2" cy="138.7" r=".91"/>
<circle cx="365.3" cy="120.8" r=".91"/>
<circle cx="368" cy="121.6" r=".95"/>
<circle cx="368" cy="138.1" r=".97"/>
<circle cx="368.6" cy="124.4" r=".91"/>
<circle cx="320.4" cy="141" r="1.13"/>
<circle cx="320.4" cy="141" r="1.16"/>
<circle cx="320.4" cy="141" r="1.32"/>
<circle cx="320.4" cy="141" r="1.5"/>
<circle cx="342.4" cy="141" r="1.33"/>
<circle cx="342.4" cy="141" r="1.51"/>
<circle cx="342.4" cy="141" r="1.13"/>
<circle cx="126.5" cy="170.1" r=".89"/>
<circle cx="137.9" cy="179.7" r=".99"/>
<circle cx="141" cy="167.3" r=".42"/>
<circle cx="148.6" cy="167.3" r=".41"/>
<circle cx="150.9" cy="167.3" r=".4"/>
<circle cx="158.6" cy="167.3" r=".4"/>
<circle cx="159.8" cy="170.1" r=".89"/>
<circle cx="204.5" cy="170.1" r=".89"/>
<circle cx="229" cy="167.3" r=".4"/>
<circle cx="236.6" cy="167.3" r=".4"/>
<circle cx="237.8" cy="170.1" r=".89"/>
<circle cx="126.5" cy="192.8" r=".9"/>
<circle cx="126.5" cy="181.4" r=".82"/>
<circle cx="159.8" cy="192.8" r=".9"/>
<circle cx="159.8" cy="181.4" r=".82"/>
<circle cx="204.5" cy="192.8" r=".9"/>
<circle cx="237.5" cy="181.4" r="2.45"/>
<circle cx="237.8" cy="192.8" r=".9"/>
<circle cx="146.9" cy="204.4" r=".99"/>
<circle cx="241" cy="202.2" r=".98"/>
</g>
<path d="M412.4 262.3a2.5 2.5 0 0 0-4.1-1.1 2.5 2.5 0 0 0 1 4.2 2.5 2.5 0 0 0 3.2-2.9l-.1-.2" fill="none" stroke="#000" stroke-width=".3" stroke-dasharray="30.5 1.3 1.3 1.3" stroke-dashoffset="24.5" stroke-linecap="butt"/>
<path d="M414.8 261.5a5 5 0 0 0-8.3-2 5 5 0 0 0 2.2 8.3 5 5 0 0 0 6.2-6l-.1-.3" fill="none" stroke="#000" stroke-width=".3" stroke-dasharray="30.5 1.3 1.3 1.3" stroke-dashoffset="16.7" stroke-linecap="butt"/>
<g fill="none" stroke="#000" stroke-width=".3" stroke-dasharray="6.3 1.3 1.3 1.3 5.1">
<path d="M184.9 56.4l2 6.4M194.9 56.4l2 6.4M186.9 62.8l-4 4M186.9 79.6l-4 4M196.9 62.8l-4 4M196.9 79.6l-4 4M182.9 83.6l2 6.4M192.9 83.6l2 6.4M184.9 119.2l2 4.9M194.9 119.2l2 4.9M186.9 124.1l-4 4M186.9 137.9l-4 4"/>
<path d="M196.9 124.1l-4 4M196.9 137.9l-4 4M182.9 141.9l2 4.9M192.9 141.9l2 4.9M184.9 164.6l2 6.4M186.9 171l-4 4M194.9 164.6l2 6.4M196.9 171l-4 4M182.9 191.8l2 6.5M186.9 187.8l-4 4M192.9 191.8l2 6.5M196.9 187.8l-4 4"/>
</g>
<path d="M182.9 66.8l4 12.8M192.9 66.8l4 12.8M182.9 175l4 12.8M192.9 175l4 12.8" fill="none" stroke="#000" stroke-width=".3" stroke-dasharray="6.3 1.3 1.3 1.3 5.1" stroke-dashoffset="4.1"/>
<path d="M182.9 128.1l4 9.8M192.9 128.1l4 9.8" fill="none" stroke="#000" stroke-width=".3" stroke-dasharray="6.3 1.3 1.3 1.3 5.1" stroke-dashoffset="5.5"/>
<path d="M331.4 129.8v16.8" fill="none" stroke="#000" stroke-width=".3" stroke-dasharray="30.5 1.3 1.3 1.3" stroke-dashoffset="24"/>
<path d="M237 181.4h-.9M237.8 182.3v.8M237.8 180.6v-.8M238.6 181.4h.9" fill="none" stroke="#000" stroke-width=".3" stroke-dasharray="30.5 1.3 1.3 1.3"/>
<path d="M410 255.7v14.9" fill="none" stroke="#000" stroke-width=".3" stroke-dasharray="30.5 1.3 1.3 1.3" stroke-dashoffset="25"/>
<path d="M403.4 263l12.6-.1" fill="none" stroke="#000" stroke-width=".3" stroke-dasharray="30.5 1.3 1.3 1.3" stroke-dashoffset="26.1"/>
<path d="M216 248v5" fill="none" stroke="#000" stroke-width=".3" stroke-dasharray="30.5 1.3 1.3 1.3" stroke-dashoffset="29.9"/>
<path d="M123.6 84v-21.6M149.5 84v-21.6M227.5 84v-21.6M253.3 84v-21.6" fill="none" stroke="#f00" stroke-width=".3" stroke-dasharray="30.5 1.3 1.3 1.3" stroke-dashoffset="21.6"/>
<g fill="#000">
<path d="M317.3 141.5l.6 .2-.7 .1z"/>
<path d="M148.9 24.6l.6 .1-.6 .2zM98.5 24.7l.6-.1v.3zM262.9 53.5l.6 .2-.6 .1zM253.3 53.7l.6-.2v.3zM226.9 24.6l.6 .1-.6 .2zM149.5 24.7l.6-.1v.3zM262.9 162.7l.6 .1-.6 .1zM237.8 162.8l.6-.1v.2zM344.1 181.6l.6 .2-.6 .2zM342.7 181.8l.6-.2v.4z"/>
<path d="M169.3 62.4l.1 .6h-.2zM169.2 83.5h.2l-.1 .6zM267.3 170.1l.2 .6h-.3zM267.2 192.2h.3l-.2 .6zM270.6 167.8l.1 .6h-.3zM270.4 194.5h.3l-.1 .6z"/>
<path d="M98.5 113.8l.6-.1v.3zM262.9 113.7l.6 .1-.6 .2zM136.9 57.4l.6-.2v.3zM161.4 57.2l.6 .2-.6 .1zM127 47.5l.6-.2v.4zM171.3 47.3l.6 .2-.6 .2zM136.9 84.9l-.1 .6h.3zM149.5 84.9l-.2 .6h.3zM98.5 31.3l.6-.2v.3zM123 31.1l.6 .2-.6 .1zM98.5 162.8l.6-.1v.2zM125.9 162.7l.6 .1-.6 .1zM127.2 193.2l.5 .5 .1-.3zM237.8 193.7l-.2 .6h.3zM127.3 181.4l.6 .2v-.3z"/>
<path d="M313.5 143.1h.3l-.1 .6zM313.7 117.7l.1 .6h-.3zM88.3 219.4h.3l-.1 .6zM88.5 170.6l.1 .6h-.3z"/>
<path d="M317.9 149l.6-.2v.3zM330.8 148.8l.6 .2-.6 .1zM331.4 149l.6-.2v.3zM344.5 148.8l.6 .2-.6 .1z"/>
<path d="M126.5 162.8l.6-.1v.2zM159.2 162.7l.6 .1-.6 .1z"/>
<path d="M159.8 162.8l.6-.1v.2zM203.9 162.7l.6 .1-.6 .1z"/>
<path d="M204.5 162.8l.6-.1v.2zM237.2 162.7l.6 .1-.6 .1z"/>
<path d="M338.7 183.4l.2 .6h-.3zM338.6 187.8h.3l-.2 .6z"/>
</g>
<g font-size="6.3">
<text x="282.1" y="250.3">名称</text>
<text x="347.1" y="250.3">图号</text>
<text x="282.1" y="260.3">材质</text>
<text x="347.1" y="260.3">质量</text>
<text x="383.3" y="262.1">视</text>
<text x="383.3" y="269.9">图</text>
<text x="282.1" y="270.3">版次</text>
<text x="347.1" y="270.3">比例</text>
</g>
<g font-size="4.2">
<text x="4.8" y="237.6">注意：1.行走平行度（正面+侧面），450行程内，≤±0.03mm，1000行程内，≤±0.05mm。</text>
<text x="12.2" y="243.3">2.本体形变，450行程内，≤±0.03mm，1000行程内，≤±0.05mm。</text>
<text x="18.6" y="251.3">型号/规格</text>
<text x="69.5" y="251.3">GTH8-1000-BR-M20-C4</text>
<text x="300.8" y="249.5">GTH8-1000-BR-M20-C4</text>
<text x="14.4" y="258.3">螺杆型号/规格</text>
<text x="19.7" y="263.9">有效行程</text>
<text x="63.7" y="258.3">1605</text>
<text x="85.5" y="263.9">1000</text>
<text x="89.9" y="258.3">1610</text>
<text x="111.7" y="258.3">1620</text>
<text x="19.7" y="269.5">精度等级</text>
<text x="87.6" y="269.5">C7</text>
<text x="259" y="267">2022/9/23</text>
<text x="19.7" y="275.2">马达容量</text>
<text x="70.6" y="275.2">200/400W（无刹车）</text>
<text x="15.5" y="280.8">重复定位精度</text>
<text x="86.7" y="280.8">0.02</text>
<text x="9.1" y="286.4">感应开关方式及数量</text>
<text x="72.7" y="286.4">外挂型三只（C4）</text>
<text x="15.5" y="292">建议最快速度</text>
<text x="60.5" y="292">250MM/S</text>
<text x="86.7" y="292">500MM/S</text>
<text x="106.4" y="292">1000MMM/S</text>
</g>
<g font-size="4.1">
<text x="240.9" y="183">I</text>
<text x="360.9" y="182.7">I</text>
<text x="356.8" y="187.9">1 : 1</text>
</g>
<g font-size="3.5">
<text x="106.4" y="26">153 滑台原点位置</text>
<text x="172.5" y="26">1000 有效行程</text>
<text x="61.4" y="32.5">75.50 滑台极限位置 1</text>
<text x="151.4" y="48.7">135</text>
<text x="152.3" y="58.6">75</text>
<text x="265.3" y="54.9">30.50 滑台极限位置 1</text>
<text x="170.6" y="74.6" transform="rotate(-90 170.6 74.6)">65</text>
<text x="115.9" y="94.6">4 x M6 贯穿</text>
<text x="151.1" y="94.5">2 x</text>
<text x="162.8" y="94.5">5</text>
<text x="171.2" y="94.5">8</text>
<text x="180.6" y="115.1">1261</text>
<text x="314.9" y="132.4" transform="rotate(-90 314.9 132.4)">78</text>
<text x="293.4" y="139.7">基准面</text>
<text x="320.9" y="150.2">40.70</text>
<text x="337.9" y="150.2">41</text>
<text x="112.5" y="164">84</text>
<text x="136.5" y="164">100</text>
<text x="178.2" y="164">900</text>
<text x="215.6" y="164">100</text>
<text x="241.5" y="164">77</text>
<text x="129.1" y="180.9">2 x</text>
<text x="140.6" y="180.9">5 H7</text>
<text x="154.5" y="180.9">4</text>
<text x="268.6" y="182.7" transform="rotate(-90 268.6 182.7)">68</text>
<text x="271.9" y="182.7" transform="rotate(-90 271.9 182.7)">82</text>
<text x="347.7" y="183.1">2</text>
<text x="89.7" y="196.7" transform="rotate(-90 89.7 196.7)">148</text>
<text x="144.4" y="202.2">20 x M6</text>
<text x="162.8" y="202.2">15</text>
<text x="240.2" y="199.9">4 x M6</text>
<text x="243.7" y="203.4">5.40 贯穿</text>
<text x="255.1" y="199.9">15</text>
<text x="338.3" y="201" transform="rotate(-90 338.3 201)">+0.012</text>
<text x="341.8" y="199.2" transform="rotate(-90 341.8 199.2)">0</text>
<text x="149.6" y="205.7">5.40 贯穿</text>
<text x="341.8" y="204.5" transform="rotate(-90 341.8 204.5)">5</text>
<text x="221.4" y="246.8">1</text>
<text x="221.4" y="251.8">2</text>
<text x="218.8" y="256.8">序号</text>
<text x="232.2" y="256.8">修 订 版 次</text>
<text x="257.5" y="256.8">设计变更编号</text>
<text x="228.2" y="261.8">设</text>
<text x="240.1" y="261.8">计</text>
<text x="252" y="261.8">变</text>
<text x="263.9" y="261.8">更</text>
<text x="219.1" y="266.7">设 计</text>
<text x="368.3" y="269.3">1:3</text>
<text x="219.1" y="271.7">校 核</text>
<text x="219.1" y="276.7">批 准</text>
<text x="222.9" y="282.7">技术要求：</text>
<text x="231.8" y="287.3">1、未标注公差全部 0.1</text>
<text x="231.7" y="291.8">2、未标注倒角全部C0.3</text>
</g>
</svg>
